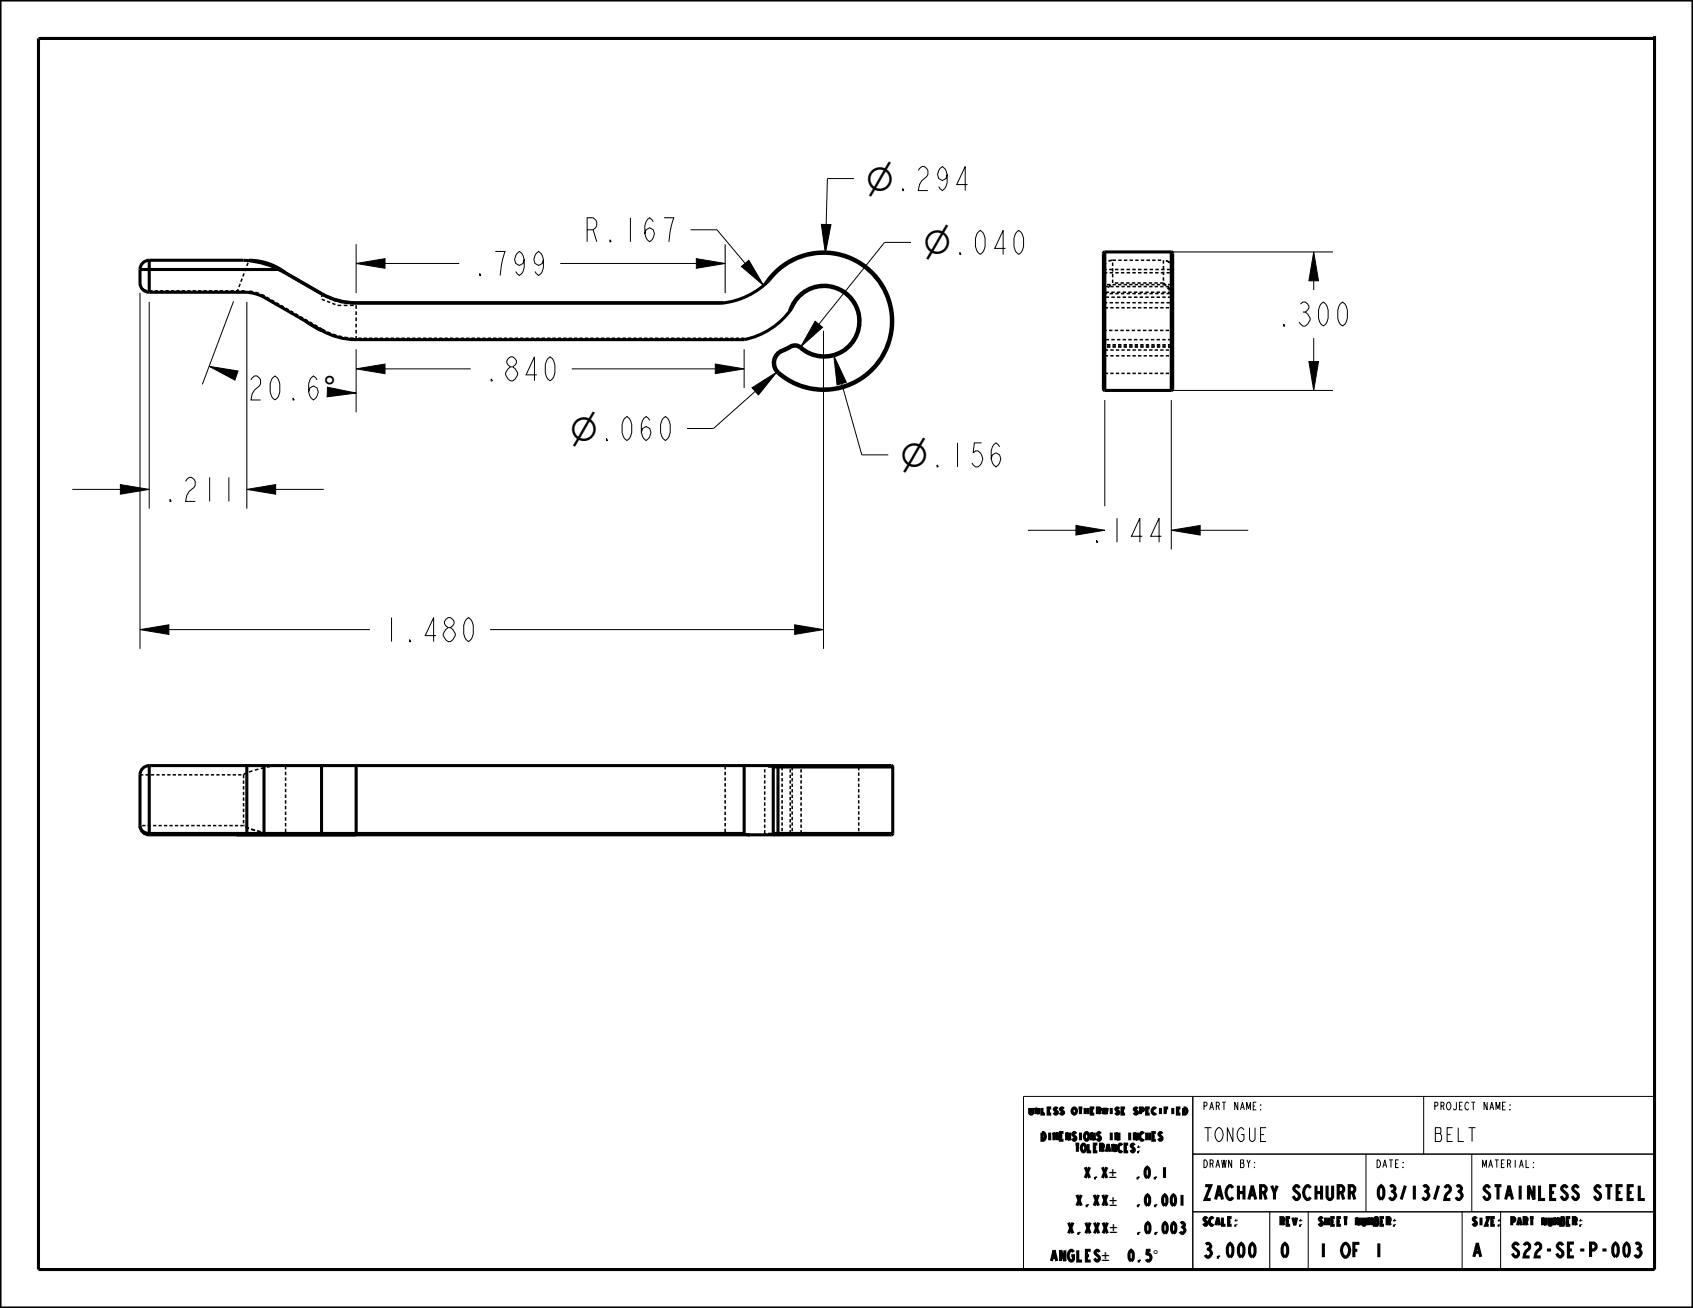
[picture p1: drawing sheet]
<svg xmlns="http://www.w3.org/2000/svg" width="279mm" height="216mm" viewBox="0 0 279 216" stroke-linecap="round" stroke-linejoin="round" font-family="sans-serif">
<g fill="#000">
<path d="M58.8 43.5l4.7-.8v1.6zM114.9 42.7l4.8 .8-4.8 .8zM122.4 44l1.2-1 2.4 4.1zM134.5 53l1.3 1-3.6 3.2zM135.5 37l1.6 .1-.9 4.7zM137.6 58.7l2.1 4.4-1.6 .4zM216.8 41.6l.8 4.7h-1.6zM34.5 60.5l4.8 .7-.5 1.5zM54 63.9l4.8 1-4.8 .6zM58.8 60.9l4.7-.8v1.6zM118 60.1l4.8 .8-4.8 .8zM124.1 64l4.1-2.6-3 3.8z"/>
<path d="M216 59.7h1.6l-.8 4.7zM19.9 80l4.7 .8-4.7 .8zM40.7 80.8l4.8-.8v1.6zM177.6 86.7l4.7 .8-4.7 .8zM193.3 87.5l4.8-.8v1.6zM23.1 103.9l4.8-.8v1.6zM131.1 103.1l4.8 .8-4.8 .8z"/>
</g>
<g fill="none" stroke="#000" stroke-width=".17">
<path d="M114 37.9h4.3l4.7 5.6M135.5 37l1.6 .1-.9 4.7zM140.9 29.5h-4.4l-.2 7.6M23.1 48.3v58.8M24.6 49.8v34.2M38.5 49.7l-5.1 13.7M40.7 49.8v34.2M58.8 43.5l4.7-.8v1.6zM58.8 40.3v8.1M58.8 57.7v10.3M63.5 43.5h12.3M92.5 43.5h22.4"/>
<path d="M114.9 42.7l4.8 .8-4.8 .8zM119.7 40.3v8.1M122.4 44l1.2-1 2.4 4.1zM122.8 57.7v6.4M134.5 53l1.3 1-3.6 3.2zM135.9 54.6v52.5M137.6 58.7l2.1 4.4-1.6 .4zM150.4 40h-4.4l-10.9 13.5M183.9 41.6h36.1M216 59.7h1.6l-.8 4.7zM216.8 41.6l.8 4.7h-1.6zM216.8 46.3v1.6"/>
<path d="M216.8 55.8v3.9M19.9 80l4.7 .8-4.7 .8zM34.5 60.5l4.8 .7-.5 1.5zM54 63.9l4.8 1-4.8 .6zM58.8 60.9l4.7-.8v1.6zM63.5 60.9h14.2M94.4 60.9h23.6M118 60.1l4.8 .8-4.8 .8zM124.1 64l4.1-2.6-3 3.8zM124.6 64.6l-6.9 6.1h-4.3M138.9 63.3l3.3 11.8h4.4M182.3 66v17.6"/>
<path d="M183.9 64.4h36.1M193.3 66v24.7M11.9 80.8h8M40.7 80.8l4.8-.8v1.6zM45.5 80.8h7.9M169.6 87.5h8M177.6 86.7l4.7 .8-4.7 .8zM193.3 87.5l4.8-.8v1.6zM198.1 87.5h7.9M23.1 103.9l4.8-.8v1.6zM27.9 103.9h33.1M80.9 103.9h50.2"/>
<path d="M131.1 103.1l4.8 .8-4.8 .8zM168.9 181h104.1v28.5h-104.1zM196.8 181v28.5M196.8 190.5h76.2M225.4 190.5v9.5M234.9 181v9.5M242.9 190.5v9.5M196.8 200h76.2M209.5 200v9.5M215.9 200v9.5M241.3 200v9.5M247.6 200v9.5"/>
</g>
<g fill="none" stroke="#000" stroke-width=".51">
<path d="M0 0h279.4v215.9h-279.4zM273 6v203.5h-266.7v-203.2h266.9M23.1 44.5v2.2a1.52 1.52 0 0 0 1.5 1.5M23.1 44.5h22.8M24.6 43h15.6a15.5 15.5 0 0 1 6.9 2M24.6 48.2h16.1l1 .2 1.9 .7 9.5 5.4a11.5 11.5 0 0 0 5.7 1.6h64a12.1 12.1 0 0 0 8.3-6 5.7 5.7 0 0 1 8.1-1.8 5.7 5.7 0 0 1 1.3 8.2 5.7 5.7 0 0 1-8.3 .8M24.6 43a1.52 1.52 0 0 0-1.5 1.5M24.6 43v5.2M45 44l.9 .5M45.9 44.5l1.2 .6M47.1 45.1l6 3.4M47.1 45v.1"/>
<path d="M47.1 45l6 3.5M53.1 48.5a11.5 11.5 0 0 0 5.7 1.5M53.1 48.5h.1M58.8 50h60.2a12.6 12.6 0 0 0 8.7-4.6 11.2 11.2 0 0 1 15.8-.6 11.2 11.2 0 0 1 .8 15.7 11.2 11.2 0 0 1-15.8 1M58.8 50h.1M58.8 50h60.6M126.2 47a11.4 11.4 0 0 1 16.3-3.4 11.4 11.4 0 0 1 2.4 16.5 11.4 11.4 0 0 1-16.5 1.5M129.1 57.8a2.29 2.29 0 0 0-.7 3.8M129.1 57.8l.1 .2M129.2 58a2.06 2.06 0 0 0-.7 3.5M130.3 51.4a5.9 5.9 0 0 1 8.1-3.8 5.9 5.9 0 0 1 2.6 8.6 5.9 5.9 0 0 1-8.9 1.3M130.4 57.1l-1.3 .7"/>
<path d="M130.4 57.1a1.52 1.52 0 0 1 1.8 .2M130.4 57.1l.1 .2M130.5 57.3l-1.3 .7M130.5 57.3a1.3 1.3 0 0 1 1.6 .2M132.2 57.3l-.1 .2M182.2 41.7l.1-.1v22.8l-.2-.2zM193.3 41.6l.2 .2v22.4l-.2 .2zM128.5 61.5l-.1 .1M23.1 136.3a1.52 1.52 0 0 0 1.5 1.5M23.1 136.3a1.41 1.41 0 0 0 1.5 1.3h98.2M24.6 126.4a1.52 1.52 0 0 0-1.5 1.5v8.4M24.6 126.4h122.5l.2 .2h-19.7"/>
<path d="M24.6 126.4v11.4M24.6 137.8h122.5M40.7 126.4v11.4M43.6 126.4v11.2l.1 .2M53.1 126.4l-.1 11.2 .2 .2M58.8 126.4v11.4M122.8 137.6l.3 .1 .7 .1M122.8 126.4v11.2M127.6 137.6l.2 .2M127.6 137.6h19.7l-.2 .2M127.6 126.6v11M127.8 126.4l-.2 .2"/>
<path d="M128.5 126.4l-.1 .2v11l.1 .2"/>
</g>
<g fill="none" stroke="#000" stroke-width=".25">
<path d="M23.1 46.7l.2 .6M23.6 47.7l.6 .3M24.6 48h.6M25.5 48h.6M26.4 48h.6M27.3 48h.6M28.2 48h.5M29.1 48h.5M30 48h.5M30.9 48h.5M31.8 48h.5M32.7 48h.5"/>
<path d="M33.6 48h.5M34.5 48h.5M35.4 48h.5M36.3 48h.5M37.2 48h.5M38.1 48h.5M39 48h.5M39.8 48h.6M40.6 43h.6M40.7 48.2h.1M40.7 48.1h.1M40.7 48.1v.1"/>
<path d="M41.6 43.1l.6 .1M42.6 43.3l.5 .1M43.5 43.5l.6 .2M43.6 48.9v.2M43.7 48.9h.1M44 49l.5 .3M44.5 43.9l.5 .2M44.8 49.5l.5 .3M45.4 44.2l.6 .2M45.6 50l.5 .2M46.4 50.4l.4 .3M47.2 50.9l.4 .2"/>
<path d="M48 51.3l.4 .3M48.7 51.8l.5 .3M49.5 52.2l.5 .3M50.3 52.7l.5 .3M51.1 53.2l.5 .2M51.9 53.6l.5 .3M52.7 54.1l.5 .2-.1 .1M58.8 55.8v.2M58.8 55.8h.1M59.1 55.8h.6M60 55.8h.6M60.9 55.8h.5"/>
<path d="M61.8 55.8h.5M62.7 55.8h.5M63.6 55.8h.5M64.5 55.8h.5M65.4 55.8h.5M66.3 55.8h.5M67.1 55.8h.6M68 55.8h.6M68.9 55.8h.6M69.8 55.8h.5M70.7 55.8h.5M71.6 55.8h.5"/>
<path d="M72.5 55.8h.5M73.4 55.8h.5M74.3 55.8h.5M75.2 55.8h.5M76 55.8h.6M76.9 55.8h.6M77.8 55.8h.6M78.7 55.8h.6M79.6 55.8h.5M80.5 55.8h.5M81.4 55.8h.5M82.3 55.8h.5"/>
<path d="M83.2 55.8h.5M84.1 55.8h.5M84.9 55.8h.6M85.8 55.8h.6M86.7 55.8h.6M87.6 55.8h.6M88.5 55.8h.5M89.4 55.8h.5M90.3 55.8h.5M91.2 55.8h.5M92.1 55.8h.5M93 55.8h.5"/>
<path d="M93.9 55.8h.5M94.7 55.8h.6M95.6 55.8h.6M96.5 55.8h.6M97.4 55.8h.5M98.3 55.8h.5M99.2 55.8h.5M100.1 55.8h.5M101 55.8h.5M101.9 55.8h.5M102.8 55.8h.5M103.6 55.8h.6"/>
<path d="M104.5 55.8h.6M105.4 55.8h.6M106.3 55.8h.5M107.2 55.8h.5M108.1 55.8h.5M109 55.8h.5M109.9 55.8h.5M110.8 55.8h.5M111.7 55.8h.5M112.5 55.8h.6M113.4 55.8h.6M114.3 55.8h.6"/>
<path d="M115.2 55.8h.5M116.1 55.8h.5M117 55.8h.5M117.9 55.8h.5M118.8 55.8h.5M119.5 50h.2M119.7 55.8h.5M120.6 55.8h.5M121.4 55.8h.6M122.3 55.8h.6M123.2 55.8h.6M182.1 56.1h.1"/>
<path d="M182.1 54.5h.6M182.1 49.1h.1M182.1 48.2h.1M182.1 44.5h.6M182.1 46.2v.1M182.1 48.5h.1M182.1 45.1h.1M182.1 58h.1M182.1 46.3h.1M182.1 46.3v.2M182.1 57.9v.1M182.1 57.9h.1"/>
<path d="M182.1 57.4h.1M182.1 46.5h.1M182.1 46.5v.2M182.1 45h.1M182.1 51.1v.1M182.1 51.1h.1M182.2 57.9h-.1M182.2 57.2h.1M182.2 57.8v.1M182.2 49.4v.6h.5M182.2 44.4v.6h.5M182.2 45.4v.6"/>
<path d="M182.2 46.4v.6M182.2 47.4v.6M182.2 48.4v.6M182.2 48.5h.5M182.2 57.8h.1M182.2 50.9l-.1 .2M182.2 57.3h.1M182.2 50.9h.1M182.2 57.1v.1M182.2 57.1h.1M182.3 57.3h-.1M182.3 50.8l-.1 .1"/>
<path d="M182.3 57.3h.1M182.3 57.1h-.1M182.3 50.8h.1M182.3 57.1h.1M182.3 57.8h.6M182.3 50.8h.6M182.5 56.1h.5M182.5 49.1h.5M182.5 48.2h.5M182.6 47.8l-.5 .4M182.7 57.3h.5M182.7 57.1h.5"/>
<path d="M182.7 56.9h.5M182.7 47h.5M183 54.5h.6M183.1 44.5h.5M183.1 50h.6M183.1 48.5h.6M183.1 45h.6M183.2 57.8h.6M183.2 50.8h.6M183.3 47l-.4 .5M183.4 56.1h.6M183.4 49.1h.6"/>
<path d="M183.4 48.2h.6M183.6 57.3h.6M183.6 57.1h.6M183.6 56.9h.6M183.6 47h.6M183.6 43h.1M183.6 43.3v.6M183.6 44.3v.5M183.6 45.2v.6M183.6 46.2v.5M183.6 43h.6M184 54.5h.5"/>
<path d="M184 46.7h.6M184 44.5h.6M184.1 50h.5M184.1 48.5h.5M184.1 45h.5M184.2 57.8h.5M184.2 50.8h.5M184.3 56.1h.6M184.3 49.1h.6M184.3 48.2h.6M184.5 57.3h.6M184.5 57.1h.6"/>
<path d="M184.5 56.9h.6M184.5 47h.6M184.6 43h.5M184.9 54.5h.6M184.9 46.7h.6M185 44.5h.5M185 50h.6M185 48.5h.6M185 45h.6M185.1 57.8h.5M185.1 50.8h.5M185.3 56.1h.5"/>
<path d="M185.3 49.1h.5M185.3 48.2h.5M185.4 57.3h.6M185.4 57.1h.6M185.4 56.9h.6M185.4 47h.6M185.5 43h.5M185.8 54.5h.6M185.9 46.7h.5M185.9 44.5h.6M185.9 50h.6M185.9 48.5h.6"/>
<path d="M185.9 45h.6M186 57.8h.5M186 50.8h.5M186.2 56.1h.6M186.2 49.1h.6M186.2 48.2h.6M186.4 57.3h.5M186.4 57.1h.5M186.4 56.9h.5M186.4 47h.5M186.4 43h.6M186.8 54.5h.5"/>
<path d="M186.8 46.7h.5M186.9 44.5h.5M186.9 50h.5M186.9 48.5h.5M186.9 45h.5M186.9 57.8h.5M186.9 50.8h.5M187.1 56.1h.6M187.1 49.1h.6M187.1 48.2h.6M187.3 57.3h.5M187.3 57.1h.5"/>
<path d="M187.3 56.9h.5M187.3 47h.5M187.3 43h.6M187.7 54.5h.6M187.7 46.7h.6M187.8 44.5h.6M187.8 57.8h.6M187.8 50.8h.6M187.8 50h.6M187.8 48.5h.6M187.8 45h.6M188.1 56.1h.5"/>
<path d="M188.1 49.1h.5M188.1 48.2h.5M188.2 57.3h.5M188.2 57.1h.5M188.2 56.9h.5M188.2 47h.5M188.3 43h.5M188.6 54.5h.6M188.7 46.7h.5M188.7 57.8h.6M188.7 50.8h.6M188.8 50h.5"/>
<path d="M188.8 48.5h.5M188.8 45h.5M188.8 44.5h.5M189 56.1h.6M189 49.1h.6M189 48.2h.6M189.1 57.3h.5M189.1 57.1h.5M189.1 56.9h.5M189.1 47h.5M189.2 43h.6M189.6 54.5h.5"/>
<path d="M189.6 46.7h.5M189.6 57.8h.6M189.6 50.8h.6M189.7 50h.6M189.7 48.5h.6M189.7 45h.6M189.7 44.5h.6M189.9 56.1h.6M189.9 49.1h.6M189.9 48.2h.6M190 57.3h.6M190 57.1h.6"/>
<path d="M190 56.9h.6M190 47h.6M190.1 43h.6M190.5 54.5h.6M190.5 46.7h.6M190.6 57.8h.5M190.6 50.8h.5M190.6 50h.6M190.6 48.5h.6M190.6 45h.6M190.7 44.5h.5M190.9 56.1h.5"/>
<path d="M190.9 49.1h.5M190.9 48.2h.5M190.9 57.3h.6M190.9 57.1h.6M190.9 56.9h.6M190.9 47h.6M191.1 43h.5M191.4 54.5h.6M191.4 46.7h.6M191.5 57.8h.5M191.5 50.8h.5M191.6 50h.5"/>
<path d="M191.6 48.5h.5M191.6 45h.5M191.6 44.5h.6M191.8 56.1h.6M191.8 49.1h.6M191.8 48.2h.6M191.8 57.3h.6M191.8 57.1h.6M191.8 56.9h.6M191.8 47h.6M192 46.7l.4 .5M192 43v.5"/>
<path d="M192 43.9v.6M192 44.8v.6M192 45.8v.5M192 46.7h.1M192 46.7l.5 .4M192.4 54.5h.5M192.4 57.8h.5M192.4 50.8h.5M192.4 43l.6 .3M192.5 50h.6M192.5 48.5h.6M192.5 45h.6"/>
<path d="M192.6 44.5h.5M192.7 47.5l.3 .4M192.7 56.1h.6M192.7 49.1h.6M192.7 48.2h.6M192.8 57.3h.5M192.8 57.1h.5M192.8 56.9h.5M192.8 47.4l.4 .4M193.2 43.7l.2 .6M193.3 54.5h.1M193.3 57.8h.1"/>
<path d="M193.3 57.1h.1M193.3 49.1h.1M193.3 57.3h.1M193.3 47h-.5M193.3 47h.1M193.4 49.1h-.1M193.4 57.1h.1M193.4 57.3h.1M193.4 47h-.1M193.4 46.9v.1M193.4 49v.1M193.4 57.8h.1"/>
<path d="M193.4 49h.1M193.4 57.1v.1M193.4 46.9h.1M193.4 57.2h.1M193.5 44.8v.5M193.5 45.7v.6M193.5 46.6v.6M193.5 47.6v.5M193.5 48.5v.5M193.5 49.4v.6M193.5 48.5h.1M193.5 45h.1"/>
<path d="M193.5 44.4h.1M193.5 54.5h-.1M193.5 51v.4M193.5 57.8v.1M193.5 54.5h.1M193.5 57.2h.1M193.5 46.8l-.1 .1M193.5 46.8h.1M193.5 57.9h.1M193.5 49h-.1M193.5 54.4v.1M193.5 54.4h.1"/>
<path d="M193.5 57.4h.1M193.5 46.6v.2M193.5 46.6h.1M193.5 44.5h.1M193.5 54.3v.1M193.5 46.2h.1M193.5 57.5h.1M193.5 58h.1M193.5 54.3h.1M182.1 61.5h.1M182.1 61.5v.1M182.1 61.6h.1"/>
<path d="M182.2 61.6h.1M182.3 61.6h.6M183.2 61.6h.6M184.2 61.6h.5M185.1 61.6h.5M186 61.6h.5M186.9 61.6h.5M187.8 61.6h.6M188.7 61.6h.6M189.6 61.6h.6M190.6 61.6h.5M191.5 61.6h.5"/>
<path d="M192.4 61.6h.5M193.3 61.6h.1M193.4 61.6h-.1M193.4 61.6h.1M193.5 61.6h-.1M193.5 61.6h.1M193.5 61.5h.1M23.1 127.9h.5M23.5 136.3h.5M24 127.9h.5M24.4 136.3h.5M24.9 127.9h.5"/>
<path d="M25.3 136.3h.5M25.8 127.9h.5M26.2 136.3h.5M26.7 127.9h.5M27.1 136.3h.5M27.6 127.9h.5M28 136.3h.5M28.5 127.9h.5M28.9 136.3h.5M29.4 127.9h.5M29.8 136.3h.5M30.3 127.9h.5"/>
<path d="M30.7 136.3h.5M31.2 127.9h.5M31.6 136.3h.5M32.1 127.9h.5M32.5 136.3h.5M33 127.9h.5M33.4 136.3h.5M33.9 127.9h.5M34.3 136.3h.5M34.8 127.9h.5M35.2 136.3h.5M35.7 127.9h.5"/>
<path d="M36.1 136.3h.5M36.6 127.9h.5M37 136.3h.5M37.5 127.9h.5M37.9 136.3h.5M38.4 127.9h.5M38.8 136.3h.5M39.3 127.9h.5M39.7 136.3h.5M40.2 136.2h.1M40.2 128.8v.6M40.2 129.8v.5"/>
<path d="M40.2 130.7v.5M40.2 131.6v.6M40.2 132.6v.5M40.2 133.5v.5M40.2 134.4v.6M40.2 135.3v.6M40.2 136.3h.1M40.2 127.8v.7M40.2 127.8h.1M40.3 127.8h-.1M40.3 127.7v.1M40.5 136.5h.1"/>
<path d="M40.5 136.5l.1 .1M40.6 136.6h.1M40.6 136.6l.5 .1M40.7 136.6l.3 .1M40.7 127.6l-.4 .1M41.1 136.7v.1M41.4 136.8l.6 .2M41.5 136.9l.6 .2M41.7 127.2l-.6 .2M41.7 127.2h.1M42.4 137.1l.6 .2M42.5 137.2l.6 .2"/>
<path d="M42.6 127l-.5 .1M43.4 137.4l.6 .1M43.5 137.5l.6 .1M43.6 126.7l-.6 .1M44.4 137.6l.6 .1M44.6 137.7h.1M44.6 137.7l.6 .1M44.6 126.5l-.6 .1M45 126.4h.1M45.2 137.8h.1M45.4 137.7h.6M45.4 126.4h.5"/>
<path d="M45.5 137.8h.4M45.9 126.4h-.5M46 137.7v.1M46 137.7h.1M46.3 126.4h.5M46.3 137.7h.6M47.1 137.8h.1M47.1 126.4h.1M47.1 137.7v.1M47.1 137.7h.1M47.1 126.4v.6M47.1 127.4v.6"/>
<path d="M47.1 128.3v.6M47.1 129.3v.5M47.1 130.2v.6M47.1 131.1v.6M47.1 132.1v.5M47.1 133v.6M47.1 134v.5M47.1 134.9v.6M47.1 135.8v.6M47.1 136.8v.5M47.2 126.4h.5M47.2 137.7h.6"/>
<path d="M48.1 126.4h.5M48.1 137.7h.5M48.9 126.4h.6M49 137.7h.5M49.8 126.4h.6M49.9 137.7h.5M50.7 126.4h.6M50.8 137.7h.5M51.6 126.4h.5M51.7 137.7h.5M52.5 126.4h.5M52.6 137.7h.5"/>
<path d="M53.1 137.8h.1M53.1 126.4h.1M53.1 137.7v.1M53.1 137.7h.1M53.1 126.4v.6M53.1 127.4v.6M53.1 128.3v.6M53.1 129.3v.5M53.1 130.2v.6M53.1 131.1v.6M53.1 132.1v.5M53.1 133v.6"/>
<path d="M53.1 134v.5M53.1 134.9v.6M53.1 135.8v.6M53.1 136.8v.5M53.4 126.4h.5M53.4 137.7h.6M54.3 126.4h.5M54.3 137.7h.6M55.2 126.4h.5M55.2 137.7h.5M56.1 126.4h.5M56.1 137.7h.5"/>
<path d="M56.9 126.4h.6M57 137.7h.5M57.8 126.4h.6M57.9 137.7h.5M58.7 126.4h.6M58.8 137.7h.5M59.6 126.4h.5M59.7 137.7h.5M60.5 126.4h.5M60.5 137.7h.6M61.4 126.4h.5M61.4 137.7h.6"/>
<path d="M62.3 126.4h.5M62.3 137.7h.6M63.2 126.4h.5M63.2 137.7h.5M64.1 126.4h.5M64.1 137.7h.5M64.9 126.4h.6M65 137.7h.5M65.8 126.4h.6M65.9 137.7h.5M66.7 126.4h.6M66.8 137.7h.5"/>
<path d="M67.6 126.4h.5M67.6 137.7h.6M68.5 126.4h.5M68.5 137.7h.6M69.4 126.4h.5M69.4 137.7h.6M70.3 126.4h.5M70.3 137.7h.5M71.2 126.4h.5M71.2 137.7h.5M72 126.4h.6M72.1 137.7h.5"/>
<path d="M72.9 126.4h.6M73 137.7h.5M73.8 126.4h.6M73.9 137.7h.5M74.7 126.4h.5M74.7 137.7h.6M75.6 126.4h.5M75.6 137.7h.6M76.5 126.4h.5M76.5 137.7h.6M77.4 126.4h.5M77.4 137.7h.5"/>
<path d="M78.3 126.4h.5M78.3 137.7h.5M79.2 126.4h.5M79.2 137.7h.5M80 126.4h.6M80.1 137.7h.5M80.9 126.4h.6M81 137.7h.5M81.8 126.4h.6M81.9 137.7h.5M82.7 126.4h.5M82.7 137.7h.6"/>
<path d="M83.6 126.4h.5M83.6 137.7h.6M84.5 126.4h.5M84.5 137.7h.5M85.4 126.4h.5M85.4 137.7h.5M86.3 126.4h.5M86.3 137.7h.5M87.2 126.4h.5M87.2 137.7h.5M88 126.4h.6M88.1 137.7h.5"/>
<path d="M88.9 126.4h.6M89 137.7h.5M89.8 126.4h.6M89.8 137.7h.6M90.7 126.4h.5M90.7 137.7h.6M91.6 126.4h.5M91.6 137.7h.6M92.5 126.4h.5M92.5 137.7h.5M93.4 126.4h.5M93.4 137.7h.5"/>
<path d="M94.3 126.4h.5M94.3 137.7h.5M95.2 126.4h.5M95.2 137.7h.5M96 126.4h.6M96.1 137.7h.5M96.9 126.4h.6M96.9 137.7h.6M97.8 126.4h.6M97.8 137.7h.6M98.7 126.4h.5M98.7 137.7h.6"/>
<path d="M99.6 126.4h.5M99.6 137.7h.5M100.5 126.4h.5M100.5 137.7h.5M101.4 126.4h.5M101.4 137.7h.5M102.3 126.4h.5M102.3 137.7h.5M103.1 126.4h.6M103.2 137.7h.5M104 126.4h.6M104 137.7h.6"/>
<path d="M104.9 126.4h.6M104.9 137.7h.6M105.8 126.4h.5M105.8 137.7h.6M106.7 126.4h.5M106.7 137.7h.5M107.6 126.4h.5M107.6 137.7h.5M108.5 126.4h.5M108.5 137.7h.5M109.4 126.4h.5M109.4 137.7h.5"/>
<path d="M110.3 126.4h.5M110.3 137.7h.5M111.1 126.4h.6M111.2 137.7h.5M112 126.4h.6M112 137.7h.6M112.9 126.4h.6M112.9 137.7h.6M113.8 126.4h.5M113.8 137.7h.5M114.7 126.4h.5M114.7 137.7h.5"/>
<path d="M115.6 126.4h.5M115.6 137.7h.5M116.5 126.4h.5M116.5 137.7h.5M117.4 126.4h.5M117.4 137.7h.5M118.3 126.4h.5M118.3 137.7h.5M119 126.4h.1M119.1 126.4h.6M119.1 137.7h.6M119.3 126.4h.1"/>
<path d="M119.4 126.4h.1M119.4 137.8h-.4M119.5 126.4h.1M119.6 126.4h.1M119.7 126.4h.1M119.7 126.4v.6M119.7 127.4v.6M119.7 128.3v.6M119.7 129.3v.5M119.7 130.2v.6M119.7 131.1v.6M119.7 132.1v.5"/>
<path d="M119.7 133v.6M119.7 134v.5M119.7 134.9v.6M119.7 135.8v.6M119.7 136.8v.5M119.7 137.7h.1M126.2 127v.5M126.2 127.9v.5M126.2 128.8v.5M126.2 129.7v.6M126.2 130.6v.6M126.2 131.5v.6"/>
<path d="M126.2 132.5v.5M126.2 133.4v.5M126.2 134.3v.5M126.2 135.2v.5M126.2 136.1v.6M126.2 137v.6M126.2 137.6h.1M126.2 137.6v.1M126.2 137.7h.1M126.3 137.7h.1M126.3 137.7l.3 .1M126.8 137.6h.8"/>
<path d="M126.8 126.6h.8M126.8 126.4h-.3M126.8 126.4h.1M127 126.4h.1M127 126.4h-.2M129.1 126.6v.5M129.1 127.5v.6M129.1 128.4v.6M129.1 129.3v.6M129.1 130.3v.5M129.1 131.2v.5M129.1 132.1v.5"/>
<path d="M129.1 133v.5M129.1 133.9v.6M129.1 134.8v.6M129.1 135.7v.6M129.1 136.7v.5M129.1 137.6h.1M129.1 137.6v.1M129.1 137.7h.1M129.1 126.5h.1M129.1 126.4h.1M129.2 126.4h-.1M130.3 126.4h.1"/>
<path d="M130.4 127v.5M130.4 127.9v.5M130.4 128.8v.5M130.4 129.7v.6M130.4 130.6v.6M130.4 131.5v.6M130.4 132.5v.5M130.4 133.4v.5M130.4 134.3v.5M130.4 135.2v.5M130.4 136.1v.6M130.4 137v.6"/>
<path d="M130.4 137.6h.1M130.4 126.6h.1M130.4 137.6v.1M130.4 126.5v.1M130.4 137.7h.1M130.4 126.5h.1M130.4 126.4v.1M130.5 137.8h-.2M130.5 137.8h.1M130.5 126.4h.1M130.6 126.4v.1M130.6 137.7l-.1 .1"/>
<path d="M130.6 126.5h.1M130.7 126.5h.1M130.7 126.5v.1M130.7 126.6h.1M130.7 137.6h.1M130.7 126.6v.5M130.7 127.5v.6M130.7 128.4v.6M130.7 129.3v.6M130.7 130.3v.5M130.7 131.2v.5M130.7 132.1v.5"/>
<path d="M130.7 133v.5M130.7 133.9v.6M130.7 134.8v.6M130.7 135.7v.6M130.7 136.7v.5M132.1 126.4h.1M132.2 126.4h.1M132.2 137.7h.1M132.2 126.4v.1M132.2 126.5h.1M132.2 126.5v.1M132.2 137.6v.1"/>
<path d="M132.2 126.6h.1M132.2 137.6h.1M132.2 127v.5M132.2 127.9v.5M132.2 128.8v.5M132.2 129.7v.6M132.2 130.6v.6M132.2 131.5v.6M132.2 132.5v.5M132.2 133.4v.5M132.2 134.3v.5M132.2 135.2v.5"/>
<path d="M132.2 136.1v.6M132.2 137v.6"/>
</g>
<g fill="none" stroke="#000" stroke-width=".26">
<path d="M41.2 48.1l.6 .1M42.2 48.3l.5 .1M43.1 48.6l.6 .3M53.2 54.3l.5 .3M54 54.8l.6 .2M55 55.2l.5 .1M55.9 55.5l.6 .1M56.8 55.7l.6 .1M57.8 55.8h.6M182.1 47.1h.1M182.1 47.1v.1M182.1 47.2h.1"/>
<path d="M182.1 50h.1M182.2 58.8h-.1M182.2 57h-.1M182.2 47.2h.1M182.2 58.8h.1M182.2 57h.1M182.2 47.2v.1M182.2 50h.1M182.2 47.3h.1M182.2 56.9v.1M182.2 56.9h.1M182.2 58.7v.1"/>
<path d="M182.3 58.7h-.1M182.3 56.9h-.1M182.3 58.7h.1M182.3 56.9h.1M182.5 43.4l-.3 .6M183.6 43l-.7 .1M192.5 43l.6 .4M193.3 47.3h.1M193.3 48.2h.1M193.3 56.1h.1M193.4 47.3h-.1M193.4 48.2h-.1"/>
<path d="M193.4 56.1h-.1M193.4 43.8l.1 .7M193.4 47.3h.1M193.4 48.2h.1M193.4 56v.1M193.4 56h.1M193.4 58.8h.1M193.4 56.9v.1M193.4 47.2v.1M193.5 44.4h.1M193.5 47.2h-.1M193.5 58.8h.1"/>
<path d="M193.5 48.2h-.1M193.5 57h.1M193.5 56h-.1M193.5 56h.1M193.5 48.1v.1M193.5 47.2h.1M193.5 50h.1M193.5 58.8v.1M193.5 58.9h.1M193.5 57v.1M193.5 57.1h.1M193.5 58.9v.1"/>
<path d="M141.7 137.6h.1M141.7 137.6v.1M141.7 137.7h.1M141.8 137.7h.1M141.8 126.5h.1M141.8 137.7v.1M141.8 126.4v.1M141.8 126.4h.1M141.9 126.4h-.1M141.9 126.4h.1"/>
</g>
<!-- layer: 02___PRT_ALL_AXES -->
<path d="M182.3 41.6h11M182.3 64.4h11M147.3 126.6v11" fill="none" stroke="#000" stroke-width=".51"/>
<g fill="none" stroke="#000" stroke-width=".25">
<path d="M182.3 58.7h.6M182.3 47.3h.6M183.2 58.7h.6M183.2 47.3h.6M184.2 58.7h.5M184.2 47.3h.5M185.1 58.7h.5M185.1 47.3h.5M186 58.7h.5M186 47.3h.5M186.9 58.7h.5M186.9 47.3h.5"/>
<path d="M187.8 58.7h.6M187.8 47.3h.6M188.7 58.7h.6M188.7 47.3h.6M189.6 58.7h.6M189.6 47.3h.6M190.6 58.7h.5M190.6 47.3h.5M191.5 58.7h.5M191.5 47.3h.5M192.4 58.7h.5M192.4 47.3h.5"/>
<path d="M141.7 126.6v.5M141.7 127.5v.6M141.7 128.4v.6M141.7 129.3v.6M141.7 130.3v.5M141.7 131.2v.5M141.7 132.1v.5M141.7 133v.5M141.7 133.9v.6M141.7 134.8v.6M141.7 135.7v.6M141.7 136.7v.5"/>
</g>
<!-- layer: 03___PRT_ALL_CURVES -->
<g fill="none" stroke="#000" stroke-width=".25">
<path d="M39.3 47.7l-.2 .5M39.6 46.9l-.2 .5M40 46l-.2 .5M40.3 45.1l-.2 .5M40.6 44.2l-.2 .6M40.9 43.4l-.2 .5M44.7 49.7l.5 .3M45.5 50.2l.5 .3M46.3 50.6l.5 .3M47.1 45l.5 .3M47.1 51.1l.5 .3M47.9 45.5l.5 .2"/>
<path d="M48 51.6l.5 .3M48.7 45.9l.5 .3M48.8 52.1l.5 .3M49.5 46.4l.4 .2M49.6 52.5l.5 .3M50.2 46.8l.5 .3M51 47.3l.5 .2M51.8 47.7l.5 .3M52.6 48.2l.5 .2M53.1 48.5v.5M53.1 49.4l.5 .2M54 49.7l.5 .2"/>
<path d="M54.8 50.1l.6 .2M55.7 50.4h.1M55.7 50.4h.6M56.7 50.4h.6M57.8 50.4h.6M58.8 50h.1M58.8 50.4v.6M58.8 51.4v.6M58.8 52.4v.6M58.8 53.4v.6M58.8 54.4v.6M58.8 55.5v.6"/>
<path d="M193.5 43h.1M193.5 43.3v.6M193.5 44.3v.5M193.5 45.2v.6M193.5 46.1v.6M193.5 47.1v.5M193.5 48v.6M193.5 48.9v.6M193.5 49.9v.5M193.5 50.8v.6M193.5 51.8v.5M193.5 52.7v.6"/>
<path d="M193.5 53.6v.6M193.5 54.6v.5M193.5 55.5v.6"/>
</g>
<path d="M41.1 43a9.1 9.1 0 0 1 6 2M50.4 53l2.6 1.6M39.1 137.8h19.7" fill="none" stroke="#000" stroke-width=".51"/>
<g fill="none" stroke="#000" stroke-width=".26">
<path d="M40.1 48.2h-.6M40.5 48.2l.6 .1M41.5 48.4l.5 .1M42.4 48.6h.1M42.4 48.6l.6 .2M43.3 48.9l.6 .3M44.2 49.4l.5 .3M53 54.6l.6 .2M53.1 48.5l.5 .3M53.4 48.6l.4 .3M53.9 55l.6 .2M54 48.9l.5 .3"/>
<path d="M54.2 49.1l.5 .3M54.9 55.3l.5 .2M54.9 49.3l.6 .2M55 49.6l.6 .1M55.8 55.6l.6 .1M55.8 49.6l.6 .1M55.9 49.8l.6 .2M56.8 49.8l.6 .1M56.8 55.8l.6 .1M56.9 50l.5 .1M57.8 56h.6M57.8 49.9l.6 .1"/>
<path d="M58.4 50l-.6 .1"/>
</g>
<g font-size="5.5">
<text x="142.9" y="31.5">⌀.294</text>
<text x="142.9" y="31.5">⌀</text>
<text x="152.3" y="42">⌀.040</text>
<text x="152.3" y="42">⌀</text>
<text x="53.3" y="66">°</text>
<text x="94" y="72.7">⌀.060</text>
<text x="94" y="72.7">⌀</text>
<text x="148.6" y="77.1">⌀.156</text>
<text x="148.6" y="77.1">⌀</text>
</g>
<g font-size="5.2">
<text x="96.1" y="39.9">R.167</text>
<text x="77.8" y="45.5">.799</text>
<text x="210.5" y="53.8">.300</text>
<text x="79.7" y="62.9">.840</text>
<text x="40.6" y="66">20.6°</text>
<text x="26.7" y="82.8">.211</text>
<text x="179.6" y="89.5">.144</text>
<text x="63" y="105.9">1.480</text>
</g>
<g font-size="3">
<text x="198.4" y="188.4">TONGUE</text>
<text x="236.5" y="188.4">BELT</text>
<text x="198.4" y="198">ZACHARY SCHURR</text>
<text x="227" y="198">03/13/23</text>
<text x="244.5" y="198">STAINLESS STEEL</text>
<text x="198.4" y="207.5">3.000</text>
<text x="211.1" y="207.5">0</text>
<text x="217.5" y="207.5">1 OF 1</text>
<text x="242.9" y="207.5">A</text>
<text x="249.2" y="207.5">S22-SE-P-003</text>
</g>
<g font-size="2.4">
<text x="183" y="194.4">±</text>
<text x="183.1" y="199">±</text>
<text x="183.1" y="203.6">±</text>
<text x="181.8" y="208.2">±</text>
<text x="190.2" y="208.2">°</text>
</g>
<g font-size="2.3">
<text x="178.7" y="194.4">X.X±</text>
<text x="187.1" y="194.4">.0.1</text>
<text x="176" y="203.6">X.XXX±</text>
<text x="177.4" y="199">X.XX±</text>
<text x="187.2" y="199">.0.001</text>
<text x="187.2" y="203.6">.0.003</text>
<text x="173.2" y="208.2">ANGLES±</text>
<text x="185.9" y="208.2">0.5°</text>
</g>
<g font-size="1.7">
<text x="198.4" y="183.2">PART NAME:</text>
<text x="236.5" y="183.2">PROJECT NAME:</text>
<text x="172" y="188.2">DIMENSIONS IN INCHES</text>
<text x="177.4" y="190.1">TOLERANCES:</text>
<text x="198.4" y="192.7">DRAWN BY:</text>
<text x="227" y="192.7">DATE:</text>
<text x="244.5" y="192.7">MATERIAL:</text>
<text x="198.4" y="202.2">SCALE:</text>
<text x="211.1" y="202.2">REV:</text>
<text x="217.5" y="202.2">SHEET NUMBER:</text>
<text x="242.9" y="202.2">SIZE:</text>
<text x="249.2" y="202.2">PART NUMBER:</text>
</g>
<g font-size="1.3">
<text x="170" y="183.9">UNLESS</text>
<text x="176.9" y="183.9">OTHERWISE</text>
<text x="186.8" y="183.9">SPECIFIED</text>
</g>
</svg>
